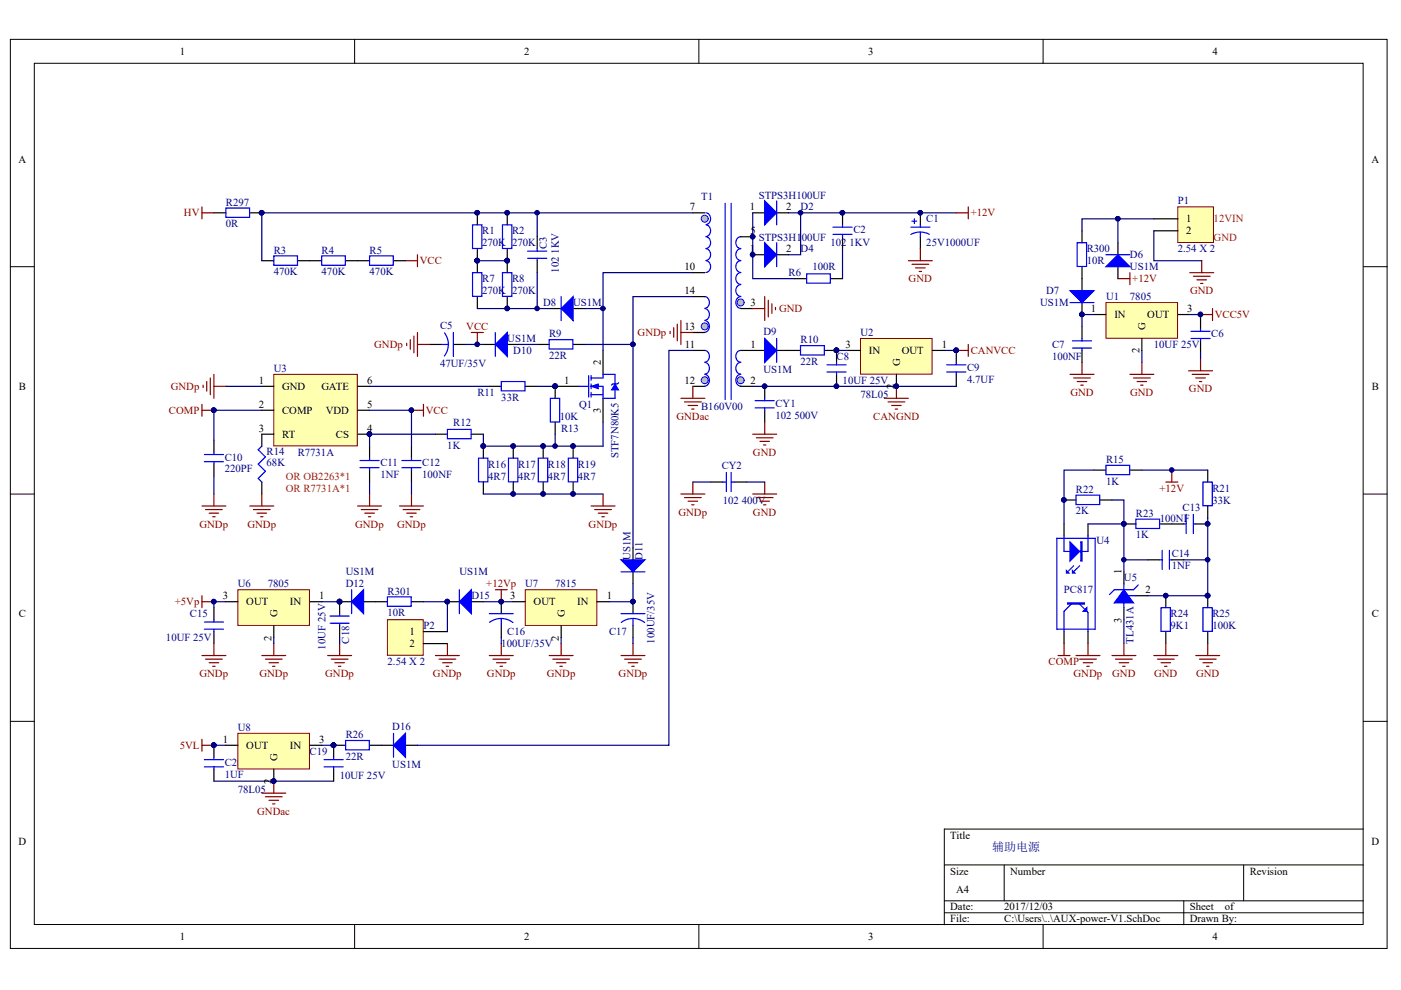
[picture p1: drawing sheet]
<svg xmlns="http://www.w3.org/2000/svg" width="297mm" height="210mm" viewBox="0 0 297 210" stroke-linecap="round" stroke-linejoin="round" font-family="sans-serif">
<g fill="#fff" stroke="#000" stroke-width=".21">
<path d="M2.2 8.3h291.9v192.8h-291.9z"/>
<path d="M7.3 13.4h281.7v182.6h-281.7z"/>
</g>
<g fill="none" stroke="#000" stroke-width=".21">
<path d="M75.2 8.3v5.1M148.2 8.3v5.1M221.2 8.3v5.1M2.2 56.5h5.1M289.1 56.5h5M2.2 104.7h5.1M289.1 104.7h5M2.2 152.9h5.1M289.1 152.9h5M289.1 175.8h-88.9v20.3M75.2 196.1v5M148.2 196.1v5"/>
<path d="M200.2 183.4h88.9M200.2 191h88.9M200.2 193.5h88.9M212.9 183.4v7.6M221.2 196.1v5M251 191v5.1M263.7 183.4v7.6"/>
</g>
<g fill="none" stroke="#800000" stroke-width=".25">
<path d="M237 59.1h2.6M239.6 57.8v2.5M226.9 79.4h5M229.4 76.8v2.6M239.6 79.4h5M242.1 76.8v2.6M252 78.6h5.1M252.8 79.4h3.5M254.5 76.1v2.5M87.2 87h2.6M89.8 85.7v2.6M227.6 80.1h3.6"/>
<path d="M228.4 80.9h2M229.2 81.7h.5M240.3 80.1h3.6M241.1 80.9h2M241.8 81.7h.6M253.5 80.1h2.1M254.3 80.9h.5"/>
</g>
<g fill="none" stroke="#000" stroke-width=".25">
<path d="M91 73h2.6M96.1 73h2.6M113.9 73h2.5M121.5 73h2.6M127.9 74.3v5.1M229.4 69.2v2.6M229.4 74.3v2.5M254.5 67.2v2.5M254.5 72.3v2.5M102.5 94.6v2.5M103.7 81.9h2.6M111.4 81.9h2.5"/>
<path d="M117.7 81.9h5.1M127.9 84.4v5.1M102.5 102.2v2.5M225.6 111.1v2.5M230.7 111.1v2.5M225.6 133.9v2.6M230.7 133.9v2.6M238.3 121.2v2.6M238.3 128.8v2.6M240.8 126.3h2.6"/>
</g>
<g fill="none" stroke="#00f" stroke-width=".25">
<path d="M93.6 73h1.5M94.2 70.6a4 4 0 0 1 0 4.9M96.1 70.5v5.1M116.4 72h5.1v2h-5.1zM124.8 79.6v4.6M125.3 79.6v1M227.4 72.3h4M227.4 73.8h4M229.4 71.8v.5M229.4 73.8v.5M252.5 71.8h4.1M252.5 70.2h4.1"/>
<path d="M254.5 69.7v.5M254.5 71.8v.5M101.5 97.1h1.9v5.1h-1.9zM106.3 80.9h5v2h-5zM122.8 81.9h2M125.3 80.1h2.6v-.7h2.5v2M125.3 81.9h2.6v2.5h2.5v-1.7M125.3 83.7h2.6M125.3 81.4v1M125.3 83.2v1M131.2 81.2l-.3 .2h-1l-.3 .3M224.1 114.1h8.1v19.3h-8.1z"/>
<path d="M225.6 113.6v3.3h5.1v-3.3M227.6 120l-1.5 1.5M228.9 120l-1.5 1.5M227.1 128.1l-1.5 1.5v4.3M228.9 128.1l1.8 1.8v4M238.3 126.3h2.5M238.3 123.8v1.5M238.3 127.6v1.2M241.3 124l-1 1h-4l-1.1 1.1"/>
</g>
<g fill="#000080" stroke="#000080" stroke-width=".21">
<circle cx="87.2" cy="87" r=".48"/>
<circle cx="117.7" cy="81.9" r=".48"/>
<circle cx="102.4" cy="94.6" r=".48"/>
</g>
<g fill="#00f" stroke="#00f" stroke-width=".25">
<path d="M226.9 114.9l2 2-2 2.1z"/>
<path d="M226.1 121l.5 .5h-.5z"/>
<path d="M227.4 121l.5 .5h-.5z"/>
<path d="M229.7 129.6l.7-.8v.8z"/>
<path d="M238.3 125l2 2.8h-4z"/>
<path d="M229.2 114.9h.2v4.1h-.2z" fill-rule="evenodd"/>
<path d="M226.4 127.8h3.5v.3h-3.5z" fill-rule="evenodd"/>
</g>
<g fill="#00f" stroke="#00f" stroke-width=".21">
<path d="M125.3 81.9l1.5-.5v1z"/>
<path d="M130.4 81.4l.8 1.3h-1.6z"/>
</g>
<path d="M58 79.4h17.8v15.1h-17.8z" fill="#ffffb0" stroke="#800000" stroke-width=".21"/>
<g fill="none" stroke="#000" stroke-width=".25">
<path d="M55.5 55.3h2.5M63.1 55.3h5.1M73.3 55.3h2.5M146.9 57.8h2.5M159.6 45.1h2.5M164.7 45.1h2.5M195.1 45.1v2.6M195.1 50.2v2.5M229.4 59.1v2.5M237 51.5v2.5M237 56.5v2.6M102.5 73h2.5"/>
<path d="M107.6 73h2.5M116.4 65.4h2.6M121.5 65.4h2.6M146.9 70.5h2.5M229.4 64.2v2.5M45.4 93.3v2.6M45.4 98.4v2.5M55.5 81.9h2.5M55.5 87h2.5M58 92.1h-2.5v2.5M75.8 81.9h2.6M75.8 87h2.6"/>
<path d="M75.8 92.1h2.6M78.4 94.6v2.5M78.4 99.7v2.5M92.3 92.1h2.6M99.9 92.1h2.6M108.8 94.6v2.5M115.2 94.6v2.5M117.7 81.9v2.5M117.7 89.5v2.6M121.5 94.6v2.5M146.9 81.9h2.5M231.9 99.7h2.6"/>
<path d="M239.6 99.7h2.5M256.1 99.7v2.5M55.5 102.2v2.5M108.8 102.2v2.5M115.2 102.2v2.5M121.5 102.2v2.5M134.2 116.2v2.5M150.7 102.2h2.5M155.8 102.2h2.5M225.6 106h2.5M233.2 106h2.6M238.3 111.1h2.5"/>
<path d="M243.4 118.7h2.5M245.9 111.1h5.1M248.4 118.7h2.6M253.5 111.1h2.6M256.1 107.3v2.5M45.4 128.8v2.6M45.4 133.9v2.6M72 127.6v2.5M72 132.6v2.6M106.3 127.6v2.5M106.3 132.6v2.6M134.2 121.2v2.6"/>
<path d="M134.2 127.6v2.5M134.2 132.6v2.6M247.2 126.3v2.5M247.2 133.9v2.6M256.1 126.3v2.5M256.1 133.9v2.6"/>
</g>
<g fill="#000080" stroke="#000080" stroke-width=".21">
<circle cx="78.3" cy="92" r=".48"/>
<circle cx="45.3" cy="87" r=".49"/>
<circle cx="108.8" cy="104.7" r=".48"/>
<circle cx="108.8" cy="94.6" r=".48"/>
<circle cx="115.1" cy="104.7" r=".48"/>
<circle cx="115.1" cy="94.6" r=".48"/>
<circle cx="121.5" cy="104.7" r=".48"/>
<circle cx="121.5" cy="94.6" r=".48"/>
<circle cx="117.7" cy="81.9" r=".48"/>
<circle cx="101.2" cy="73" r=".49"/>
<circle cx="195.1" cy="45.1" r=".48"/>
<circle cx="247.2" cy="126.3" r=".48"/>
<circle cx="256" cy="126.3" r=".49"/>
<circle cx="238.3" cy="111.1" r=".48"/>
<circle cx="248.4" cy="99.6" r=".48"/>
<circle cx="256" cy="111.1" r=".49"/>
<circle cx="238.3" cy="118.7" r=".48"/>
<circle cx="256" cy="118.7" r=".49"/>
<circle cx="225.6" cy="106" r=".49"/>
<circle cx="254.5" cy="66.7" r=".48"/>
<circle cx="229.4" cy="66.7" r=".48"/>
<circle cx="134.2" cy="127.6" r=".48"/>
<circle cx="106.3" cy="127.6" r=".48"/>
<circle cx="45.3" cy="127.6" r=".49"/>
<circle cx="72" cy="127.6" r=".48"/>
</g>
<g fill="none" stroke="#00f" stroke-width=".25">
<path d="M58 54.3h5.1v1.9h-5.1zM68.2 54.3h5v1.9h-5zM149.7 45.1a1.28 1.28 0 0 1 1 1.3 1.28 1.28 0 0 1-1 1.2M149.7 50.2a1.28 1.28 0 0 1 1 1.2 1.28 1.28 0 0 1-1 1.3M149.7 52.7a1.28 1.28 0 0 1 1 1.3 1.28 1.28 0 0 1-1 1.2M149.7 47.7a1.29 1.29 0 0 1 1 1.2 1.29 1.29 0 0 1-1 1.3M153.8 43.1v41.6M155 43.1v41.6M157.1 50.2a1.26 1.26 0 0 0-1.1 1.2 1.26 1.26 0 0 0 1.1 1.3M157.1 52.7a1.26 1.26 0 0 0-1.1 1.3 1.26 1.26 0 0 0 1.1 1.2M157.1 55.3a1.26 1.26 0 0 0-1.1 1.2 1.26 1.26 0 0 0 1.1 1.3M157.1 57.8a1.26 1.26 0 0 0-1.1 1.3 1.26 1.26 0 0 0 1.1 1.2"/>
<path d="M164.7 42.6v5.1M193.1 48.2h4.1M193.4 46.9h1M193.9 46.4v1M195.1 47.7v.5M195.1 49.2v1M197 49.7a4 4 0 0 0-3.9 0M234.5 54h5.1M105 70.5v5.1M119 62.9v5.1M149.4 68a1.28 1.28 0 0 1 1 1.2 1.28 1.28 0 0 1-1 1.2M149.4 65.4a1.28 1.28 0 0 1 1 1.3 1.28 1.28 0 0 1-1 1.2"/>
<path d="M149.4 62.9a1.28 1.28 0 0 1 1 1.2 1.28 1.28 0 0 1-1 1.3M157.1 60.4a1.26 1.26 0 0 0-1.1 1.2 1.26 1.26 0 0 0 1.1 1.2M157.1 62.9a1.26 1.26 0 0 0-1.1 1.2 1.26 1.26 0 0 0 1.1 1.3M226.9 64.2h5M43.3 96.4h4.1M43.3 97.9h4.1M45.4 95.9v.5M45.4 97.9v.5M55.5 94.6l-.8 .8 1.6 1.5-1.6 1.5 1.6 1.5-1.6 1.5 .8 .8M76.3 97.6h4.1M76.3 99.2h4.1M78.4 97.1v.5"/>
<path d="M78.4 99.2v.5M94.9 91h5v2h-5zM107.8 97.1h2v5.1h-2zM114.1 97.1h2v5.1h-2zM116.7 84.4h2v5.1h-2zM120.5 97.1h2v5.1h-2zM234.5 98.7h5v1.9h-5zM153.2 102.2h.8M154 100.2v4M155 100.2v4M155 102.2h.8M228.1 105h5.1v2h-5.1z"/>
<path d="M240.8 110.1h5.1v2h-5.1zM245.9 118.7h.5M246.4 116.7v4M247.9 116.7v4M247.9 118.7h.5M251 111.1h.5M251.5 109.1v4M253 109.1v4M253 111.1h.5M255 102.2h2v5h-2zM43.3 133.4h4.1M43.3 131.9h4.1"/>
<path d="M45.4 131.4v.5M45.4 133.4v.5M70 132.1h4M70 130.6h4M72 130.1v.5M72 132.1v.5M103.7 130.1h5.1M106.3 131.1l1.5 .4 .9 .5M106.3 131.1l-1.1 .2-1.4 .7M106.3 131.1v1.5M131.7 121.2h5M131.7 130.1h5"/>
<path d="M134.2 131.1l1.1 .2 1.4 .7M134.2 131.1l-1.1 .2-1.4 .7M134.2 131.1v1.5M246.2 128.8h1.9v5.1h-1.9zM255 128.8h2v5.1h-2z"/>
</g>
<g fill="none" stroke="#800000" stroke-width=".25">
<path d="M42.8 43.9v2.5M42.8 45.1h2.6M86 55.3h2.5M88.5 54v2.5M192.6 55.3h5.1M193.4 56h3.5M194.1 56.8h2M194.9 57.6h.5M195.1 52.7v2.6M202.8 45.1h2.5M205.3 43.9v2.5M45.4 79.4v5"/>
<path d="M86.2 72.8v.5M87 72v2M87.7 71.3v3.5M88.5 70.5v5.1M88.5 73h2.5M99.9 70.5h2.6M101.2 70.5v2.5M254.5 66.7h2.6M257.1 65.4v2.6M42.8 85.7v2.6M42.8 87h2.6M43.1 81.7v.5"/>
<path d="M43.8 80.9v2M44.6 80.1v3.6M45.4 81.9h2.5M248.4 99.7v2.5M42.8 107.3h5.1M43.6 108h3.5M44.3 108.8h2.1M45.1 109.6h.5M45.4 104.7v2.6M53 107.3h5M53.7 108h3.6M54.5 108.8h2"/>
<path d="M55.3 109.6h.5M55.5 104.7v2.6M75.8 107.3h5.1M76.6 108h3.5M77.3 108.8h2.1M78.1 109.6h.5M78.4 104.7v2.6M125.3 107.3h5.1M126.1 108h3.5M126.8 108.8h2.1M127.6 109.6h.5M127.9 104.7v2.6"/>
<path d="M144.4 104.7h5M145.1 105.5h3.6M145.9 106.3h2M146.6 107h.6M146.9 102.2v2.5M159.6 104.7h5.1M160.4 105.5h3.5M161.1 106.3h2M161.9 107h.5M162.1 102.2v2.5M247.2 102.2h2.5M42.8 126.3v2.5"/>
<path d="M42.8 139h5.1M42.8 127.6h2.6M43.6 139.8h3.5M45.4 136.5v2.5M55.5 139h5.1M56.3 139.8h3.5M58 136.5v2.5M69.5 139h5M70.2 139.8h3.6M72 136.5v2.5M103.7 139h5.1M104.5 139.8h3.6"/>
<path d="M105 125h2.6M106.3 125v2.6M106.3 136.5v2.5M116.4 139h5.1M117.2 139.8h3.6M119 136.5v2.5M131.7 139h5M132.4 139.8h3.6M134.2 136.5v2.5M224.3 139h2.6M225.6 136.5v2.5M228.1 139h5.1"/>
<path d="M228.9 139.8h3.6M230.7 136.5v2.5M235.8 139h5M236.5 139.8h3.6M238.3 136.5v2.5M244.6 139h5.1M245.4 139.8h3.6M247.2 136.5v2.5M253.5 139h5.1M254.3 139.8h3.5M256.1 136.5v2.5M44.3 140.5h2.1"/>
<path d="M45.1 141.3h.5M57 140.5h2.1M57.8 141.3h.5M71 140.5h2M71.8 141.3h.5M105.3 140.5h2M106 141.3h.5M118 140.5h2M118.7 141.3h.5M133.2 140.5h2M134 141.3h.5M229.7 140.5h2"/>
<path d="M230.4 141.3h.5M237.3 140.5h2M238 141.3h.5M246.2 140.5h2M246.9 141.3h.5M255 140.5h2.1M255.8 141.3h.5"/>
</g>
<g fill="none" stroke="#000080" stroke-width=".25">
<path d="M146.9 57.8h-19v16.5M167.2 45.1h35.6M47.9 81.9h7.6M113.9 81.9h3.8M231.9 99.7h-6.3v11.4M242.1 99.7h14M45.4 100.9v3.8M78.4 102.2v2.5M102.5 104.7h25.4M235.8 106h2.5v15.2M238.3 118.7h5.1M251 118.7h5.1"/>
<path d="M102.5 127.6h6.3M238.3 131.4v5.1"/>
</g>
<g fill="#00f" stroke="#00f" stroke-width=".25">
<path d="M105 73l2.6-2.5v5.1z"/>
<path d="M119 65.4l2.5-2.5v5.1z"/>
<path d="M162.1 42.6l2.6 2.5-2.6 2.6z"/>
<path d="M234.5 56.5l2.5-2.5 2.6 2.5z"/>
<path d="M226.9 61.6h5l-2.5 2.6z"/>
<path d="M131.7 118.7h5l-2.5 2.5z"/>
</g>
<g fill="#c0c0c0" stroke="#00f" stroke-width=".21">
<circle cx="149.4" cy="46.4" r=".74"/>
<circle cx="149.4" cy="69.2" r=".74"/>
<circle cx="157" cy="64.1" r=".74"/>
</g>
<path d="M146.9 45.1h2.5M157.1 50.2h2.5M146.9 62.9h2.5M157.1 65.4h2.5" fill="none" stroke="#000" stroke-width=".25"/>
<path d="M149.7 55.3a1.28 1.28 0 0 1 1 1.2 1.28 1.28 0 0 1-1 1.3M149.4 74.3a1.28 1.28 0 0 1 1 1.2 1.28 1.28 0 0 1-1 1.3M149.4 76.8a1.28 1.28 0 0 1 1 1.3 1.28 1.28 0 0 1-1 1.2M149.4 79.4a1.28 1.28 0 0 1 1 1.2 1.28 1.28 0 0 1-1 1.3" fill="none" stroke="#00f" stroke-width=".25"/>
<circle cx="159.6" cy="50.2" r=".48" fill="#000080" stroke="#000080" stroke-width=".21"/>
<circle cx="149.4" cy="80.6" r=".74" fill="#c0c0c0" stroke="#00f" stroke-width=".21"/>
<path d="M157.1 74.3a1.26 1.26 0 0 0-1.1 1.2 1.26 1.26 0 0 0 1.1 1.3M157.1 76.8a1.26 1.26 0 0 0-1.1 1.3 1.26 1.26 0 0 0 1.1 1.2M157.1 79.4a1.26 1.26 0 0 0-1.1 1.2 1.26 1.26 0 0 0 1.1 1.3" fill="none" stroke="#00f" stroke-width=".25"/>
<path d="M157.1 81.9h2.5" fill="none" stroke="#000" stroke-width=".25"/>
<circle cx="157" cy="80.6" r=".74" fill="#c0c0c0" stroke="#00f" stroke-width=".21"/>
<path d="M146.9 74.3h2.5M157.1 74.3h2.5" fill="none" stroke="#000" stroke-width=".25"/>
<circle cx="159.6" cy="50.2" r=".48" fill="#000080" stroke="#000080" stroke-width=".21"/>
<path d="M50.4 125h15.2v7.6h-15.2z" fill="#ffffb0" stroke="#800000" stroke-width=".21"/>
<path d="M47.9 127.6h2.5M58 132.6v2.6M65.7 127.6h2.5" fill="none" stroke="#000" stroke-width=".25"/>
<path d="M111.4 125h15.1v7.6h-15.1z" fill="#ffffb0" stroke="#800000" stroke-width=".21"/>
<path d="M108.8 127.6h2.6M119 132.6v2.6M126.6 127.6h2.5" fill="none" stroke="#000" stroke-width=".25"/>
<path d="M234.5 64.2h15.2v7.5h-15.2z" fill="#ffffb0" stroke="#800000" stroke-width=".21"/>
<g fill="none" stroke="#000" stroke-width=".25">
<path d="M75.8 55.3h2.6M83.4 55.3h2.6M159.6 54h2.5M164.7 54h2.5M168.5 59.1h2.5M176.1 59.1h2.5M178.6 45.1v2.6M178.6 50.2v2.5M231.9 66.7h2.6M242.1 71.8v2.5M249.7 66.7h2.6M87.2 94.6v2.5"/>
<path d="M87.2 99.7v2.5"/>
</g>
<g fill="none" stroke="#000080" stroke-width=".25">
<path d="M159.6 45.1v14h8.9M169.7 45.1v8.9h-2.5M178.6 52.7v6.4M231.9 66.7h-2.5v2.5M242.1 74.3v2.5M252.3 66.7h2.2v.5M254.5 74.8v1.3M55.5 87h-10.1v6.3M78.4 81.9h25.3M92.3 92.1h-13.9v2.5M117.7 92.1v2.5M127.9 89.5v5.1"/>
<path d="M87.2 102.2v2.5M146.9 102.2h3.8M158.3 102.2h3.8M230.7 111.1h7.6M256.1 109.8v16.5h-12.7"/>
</g>
<path d="M159.6 65.4h2.5M162.1 62.9v5.1M162.9 63.6v3.6M163.7 64.4v2M164.4 65.2v.5M84.7 107.3h5.1M85.5 108h3.5M86.2 108.8h2.1M87 109.6h.5M87.2 104.7v2.6" fill="none" stroke="#800000" stroke-width=".25"/>
<path d="M78.4 54.3h5v1.9h-5zM164.7 51.5v5M171 58.1h5v1.9h-5zM176.6 48.2h4.1M176.6 49.7h4.1M178.6 47.7v.5M178.6 49.7v.5M85.2 97.6h4.1M85.2 99.2h4.1M87.2 97.1v.5M87.2 99.2v.5" fill="none" stroke="#00f" stroke-width=".25"/>
<g fill="#000080" stroke="#000080" stroke-width=".21">
<circle cx="117.7" cy="94.6" r=".48"/>
<circle cx="229.4" cy="66.7" r=".48"/>
<circle cx="238.3" cy="111.1" r=".48"/>
<circle cx="256" cy="126.3" r=".49"/>
<circle cx="254.5" cy="66.7" r=".48"/>
<circle cx="45.3" cy="87" r=".49"/>
<circle cx="78.3" cy="92" r=".48"/>
<circle cx="159.6" cy="54" r=".48"/>
<circle cx="169.7" cy="45.1" r=".48"/>
<circle cx="178.6" cy="45.1" r=".49"/>
</g>
<path d="M162.1 51.5l2.6 2.5-2.6 2.5z" fill="#00f" stroke="#00f" stroke-width=".25"/>
<path d="M249.7 43.9h7.6v7.5h-7.6z" fill="#ffffb0" stroke="#800000" stroke-width=".21"/>
<g fill="none" stroke="#000" stroke-width=".25">
<path d="M101.2 45.1v2.6M101.2 52.7v5.1M107.6 45.1v2.6M107.6 52.7v5.1M113.9 50.2v2.5M113.9 55.3v2.5M244.6 46.4h5.1M244.6 48.9h5.1M101.2 62.9v2.5M107.6 62.9v2.5M159.6 74.3h2.5M164.7 74.3h5"/>
<path d="M174.8 74.3h2.6M202.8 74.3v2.5M202.8 79.4v2.5M45.4 158v2.6M70.7 158h2.6M78.4 158h5M86 158h2.5M45.4 163.1v2.5"/>
</g>
<g fill="none" stroke="#800000" stroke-width=".25">
<path d="M252.3 57.8h5M253 58.6h3.6M253.8 59.3h2M254.8 55.3v2.5M202.8 74.3h2.5M205.3 73v2.6M254.5 60.1h.5M187.5 84.4h5.1M188.3 85.2h3.5M189 86h2.1M189.8 86.7h.5M190.1 81.9v2.5"/>
<path d="M42.8 156.7v2.6M42.8 158h2.6M55.5 168.2h5.1M56.3 168.9h3.5M57 169.7h2.1M57.8 170.4h.5M58 165.6v2.6"/>
</g>
<g fill="none" stroke="#000080" stroke-width=".25">
<path d="M101.2 55.3h6.4M113.9 45.1v5.1M244.6 48.9v6.4h10.2M244.6 46.4h-7.6v5.1M101.2 65.4h15.2M177.4 74.3h2.5M200.2 74.3h2.6M78.4 87h8.8v7.6M159.6 81.9h43.2M47.9 127.6h-2.5v1.2M68.2 127.6h3.8M45.4 158h2.5"/>
<path d="M68.2 158h2.5M45.4 165.6h25.3"/>
</g>
<g fill="#000080" stroke="#000080" stroke-width=".21">
<circle cx="237" cy="46.4" r=".48"/>
<circle cx="87.2" cy="87" r=".48"/>
<circle cx="101.2" cy="55.3" r=".49"/>
<circle cx="101.2" cy="45.1" r=".49"/>
<circle cx="107.5" cy="55.3" r=".48"/>
<circle cx="107.5" cy="45.1" r=".48"/>
<circle cx="107.5" cy="65.4" r=".48"/>
<circle cx="113.9" cy="45.1" r=".48"/>
<circle cx="72" cy="127.6" r=".48"/>
<circle cx="45.3" cy="127.6" r=".49"/>
<circle cx="70.7" cy="158" r=".49"/>
<circle cx="58" cy="165.6" r=".48"/>
<circle cx="45.3" cy="158" r=".49"/>
<circle cx="177.3" cy="74.3" r=".48"/>
<circle cx="190" cy="81.9" r=".48"/>
<circle cx="202.7" cy="74.3" r=".48"/>
</g>
<g fill="none" stroke="#00f" stroke-width=".25">
<path d="M100.2 47.7h2v5h-2zM100.2 57.8h2v5h-2zM106.5 47.7h2v5h-2zM106.5 57.8h2v5h-2zM111.9 53.2h4M111.9 54.8h4M113.9 52.7v.5M113.9 54.8v.5M164.7 71.8v5M169.7 73.3h5.1v2h-5.1zM200.7 77.3h4.1M200.7 78.9h4.1"/>
<path d="M202.8 76.8v.5M202.8 78.9v.5M73.3 157h5v2h-5zM83.4 155.5v5.1M43.3 161.1h4.1M43.3 162.6h4.1M45.4 160.6v.5M45.4 162.6v.5"/>
</g>
<g fill="#00f" stroke="#00f" stroke-width=".25">
<path d="M83.4 158l2.6-2.5v5.1z"/>
<path d="M162.1 71.8l2.6 2.5-2.6 2.5z"/>
</g>
<path d="M82.1 131.4h7.6v7.5h-7.6z" fill="#ffffb0" stroke="#800000" stroke-width=".21"/>
<g fill="none" stroke="#000" stroke-width=".25">
<path d="M45.4 45.1h2.5M53 45.1h2.5M229.4 48.9v2.6M229.4 56.5v2.6M177.4 74.3v2.5M177.4 79.4v2.5M162.1 81.9v2.5M162.1 87v2.5M72 127.6h2.5M77.1 127.6h5.1M87.2 127.6h2.6M89.8 133.9h5.1"/>
<path d="M89.8 136.5h5.1M94.9 127.6h2.5M99.9 127.6h2.6M70.7 158v2.6M70.7 163.1v2.5"/>
</g>
<g fill="#000080" stroke="#000080" stroke-width=".21">
<circle cx="72" cy="127.6" r=".48"/>
<circle cx="94.8" cy="127.6" r=".48"/>
<circle cx="70.7" cy="158" r=".49"/>
<circle cx="177.3" cy="74.3" r=".48"/>
<circle cx="177.3" cy="81.9" r=".48"/>
<circle cx="127.8" cy="65.4" r=".49"/>
<circle cx="113.9" cy="65.4" r=".48"/>
<circle cx="102.4" cy="94.6" r=".48"/>
<circle cx="134.2" cy="73" r=".48"/>
<circle cx="134.2" cy="127.6" r=".48"/>
<circle cx="162.1" cy="81.9" r=".48"/>
<circle cx="55.5" cy="45.1" r=".49"/>
<circle cx="237" cy="46.4" r=".48"/>
</g>
<g fill="#00f" stroke="#00f" stroke-width=".25">
<path d="M74.5 127.6l2.6-2.6v5.1z"/>
<path d="M97.4 127.6l2.5-2.6v5.1z"/>
</g>
<g fill="none" stroke="#00f" stroke-width=".25">
<path d="M47.9 44.1h5v2h-5zM228.4 51.5h2v5h-2zM175.3 78.9h4.1M175.3 77.3h4.1M177.4 76.8v.5M177.4 78.9v.5M160.1 86.5h4.1M160.1 85h4.1M162.1 84.4v.6M162.1 86.5v.5M74.5 125v5.1M82.1 126.6h5.1v1.9h-5.1z"/>
<path d="M97.4 125v5.1M68.7 162.6h4.1M68.7 161.1h4.1M70.7 160.6v.5M70.7 162.6v.5"/>
</g>
<g fill="none" stroke="#000080" stroke-width=".25">
<path d="M113.9 57.8v7.6M146.9 45.1h-91.4v10.2M237 46.4h-7.6v2.5M98.7 73h3.8M110.1 73h3.8M124.1 73h10.1v43.2M124.1 65.4h3.8M102.5 92.1v2.5h25.4M58 135.2v1.3M72 135.2v1.3M89.8 127.6h5.1v6.3M106.3 135.2v1.3"/>
<path d="M119 135.2v1.3M134.2 123.8v3.8h-5.1M134.2 135.2v1.3"/>
</g>
<path d="M159.6 92.1h5.1M160.4 92.8h3.5M161.1 93.6h2M161.9 94.3h.5M162.1 89.5v2.6M92.3 139h5.1M93.1 139.8h3.5M94.9 136.5v2.5M93.8 140.5h2.1M94.6 141.3h.5" fill="none" stroke="#800000" stroke-width=".25"/>
<path d="M50.4 155.5h15.2v7.5h-15.2z" fill="#ffffb0" stroke="#800000" stroke-width=".21"/>
<path d="M47.9 158h2.5M65.7 158h2.5M58 163.1v2.5" fill="none" stroke="#000" stroke-width=".25"/>
<circle cx="58" cy="165.6" r=".48" fill="#000080" stroke="#000080" stroke-width=".21"/>
<path d="M182.4 71.8h15.2v7.5h-15.2z" fill="#ffffb0" stroke="#800000" stroke-width=".21"/>
<path d="M179.9 74.3h2.5M190.1 79.4v2.5M197.7 74.3h2.5" fill="none" stroke="#000" stroke-width=".25"/>
<g fill="#000080" stroke="#000080" stroke-width=".21">
<circle cx="190" cy="81.9" r=".48"/>
<circle cx="134.2" cy="73" r=".48"/>
</g>
<path d="M146.9 62.9h-12.7v10.1M146.9 74.3h-5.1v83.7h-53.3" fill="none" stroke="#000080" stroke-width=".25"/>
<path d="M142.1 70.2v.6M142.8 69.5v2M143.6 68.7v3.6M144.4 68v5M144.4 70.5h2.5M144.4 84.4h5M145.1 85.2h3.6M145.9 86h2M146.6 86.7h.6M146.9 81.9v2.5" fill="none" stroke="#800000" stroke-width=".25"/>
<text font-size="2.5" fill="#000080" x="210.4" y="180.3">辅助电源</text>
<g font-size="2.3">
<text x="38.1" y="11.7">1</text>
<text x="111.1" y="11.7">2</text>
<text x="184.1" y="11.7">3</text>
<text x="257.1" y="11.7">4</text>
<text x="3.9" y="34.5">A</text>
<text x="290.8" y="34.5">A</text>
<text x="146.3" y="44.6">7</text>
<text x="159" y="44.6">1</text>
<text x="166.7" y="44.6">2</text>
<text x="251.5" y="47.2">1</text>
<text x="159" y="53.5">1</text>
<text x="159.1" y="49.7">5</text>
<text x="166.7" y="53.5">2</text>
<text x="251.5" y="49.7">2</text>
<text x="145.1" y="57.3">10</text>
<text x="145.1" y="62.4">14</text>
<text x="159.1" y="64.9">3</text>
<text x="145.1" y="70">13</text>
<text x="231.3" y="66.2">1</text>
<text x="236.3" y="67.5">IN</text>
<text x="242.9" y="70" transform="rotate(-90 242.9 70)">G</text>
<text x="243.2" y="67.5">OUT</text>
<text x="251.7" y="66.2">3</text>
<text x="127.4" y="77.3" transform="rotate(-90 127.4 77.3)">2</text>
<text x="145.2" y="73.8">11</text>
<text x="159.1" y="73.8">1</text>
<text x="179.2" y="73.8">3</text>
<text x="184.2" y="75.1">IN</text>
<text x="190.8" y="77.6" transform="rotate(-90 190.8 77.6)">G</text>
<text x="191.2" y="75.1">OUT</text>
<text x="199.7" y="73.8">1</text>
<text x="241.6" y="74.9" transform="rotate(-90 241.6 74.9)">2</text>
<text x="4" y="82.7">B</text>
<text x="54.9" y="81.4">1</text>
<text x="59.8" y="82.7">GND</text>
<text x="68.2" y="82.7">GATE</text>
<text x="77.9" y="81.4">6</text>
<text x="119.6" y="81.4">1</text>
<text x="145.1" y="81.4">12</text>
<text x="159.1" y="81.4">2</text>
<text x="189.6" y="82.6" transform="rotate(-90 189.6 82.6)">2</text>
<text x="290.9" y="82.7">B</text>
<text x="54.9" y="86.5">2</text>
<text x="59.8" y="87.8">COMP</text>
<text x="69.1" y="87.8">VDD</text>
<text x="77.9" y="86.5">5</text>
<text x="127.4" y="87.6" transform="rotate(-90 127.4 87.6)">3</text>
<text x="54.9" y="91.6">3</text>
<text x="59.8" y="92.8">RT</text>
<text x="71.2" y="92.8">CS</text>
<text x="77.9" y="91.6">4</text>
<text x="237.8" y="121.7" transform="rotate(-90 237.8 121.7)">1</text>
<text x="242.9" y="125.8">2</text>
<text x="4" y="130.9">C</text>
<text x="47.3" y="127.1">3</text>
<text x="52.2" y="128.3">OUT</text>
<text x="58.8" y="130.9" transform="rotate(-90 58.8 130.9)">G</text>
<text x="61.5" y="128.3">IN</text>
<text x="67.7" y="127.1">1</text>
<text x="108.2" y="127.1">3</text>
<text x="113.1" y="128.3">OUT</text>
<text x="119.8" y="130.9" transform="rotate(-90 119.8 130.9)">G</text>
<text x="122.4" y="128.3">IN</text>
<text x="128.6" y="127.1">1</text>
<text x="237.8" y="132" transform="rotate(-90 237.8 132)">3</text>
<text x="290.9" y="130.9">C</text>
<text x="57.5" y="135.8" transform="rotate(-90 57.5 135.8)">2</text>
<text x="86.9" y="134.7">1</text>
<text x="86.9" y="137.2">2</text>
<text x="118.5" y="135.8" transform="rotate(-90 118.5 135.8)">2</text>
<text x="47.3" y="157.5">1</text>
<text x="52.2" y="158.8">OUT</text>
<text x="58.8" y="161.3" transform="rotate(-90 58.8 161.3)">G</text>
<text x="61.5" y="158.8">IN</text>
<text x="67.7" y="157.5">3</text>
<text x="57.5" y="166.3" transform="rotate(-90 57.5 166.3)">2</text>
<text x="3.9" y="179.1">D</text>
<text x="201.5" y="177.8">Title</text>
<text x="290.8" y="179.1">D</text>
<text x="201.5" y="185.4">Size</text>
<text x="214.2" y="185.4">Number</text>
<text x="265" y="185.4">Revision</text>
<text x="202.7" y="189.2">A4</text>
<text x="201.5" y="193">Date:</text>
<text x="201.5" y="195.6">File:</text>
<text x="212.9" y="193">2017/12/03</text>
<text x="212.9" y="195.6">C:\Users\..\AUX-power-V1.SchDoc</text>
<text x="252.2" y="193">Sheet</text>
<text x="252.2" y="195.6">Drawn By:</text>
<text x="259.7" y="193">of</text>
<text x="38.1" y="199.4">1</text>
<text x="111.1" y="199.4">2</text>
<text x="184.1" y="199.4">3</text>
<text x="257.1" y="199.4">4</text>
</g>
<g font-size="2.3" fill="#800000">
<text x="39" y="45.9">HV</text>
<text x="205.8" y="45.9">+12V</text>
<text x="89" y="56.1">VCC</text>
<text x="192.6" y="59.9">GND</text>
<text x="240.1" y="59.9">+12V</text>
<text x="252.3" y="62.4">GND</text>
<text x="98.9" y="70">VCC</text>
<text x="135.2" y="71.3">GNDp</text>
<text x="165.2" y="66.2">GND</text>
<text x="257.6" y="67.5">VCC5V</text>
<text x="79.3" y="73.8">GNDp</text>
<text x="205.8" y="75.1">CANVCC</text>
<text x="36.2" y="82.7">GNDp</text>
<text x="226.9" y="84">GND</text>
<text x="239.6" y="84">GND</text>
<text x="252.1" y="83.2">GND</text>
<text x="35.8" y="87.8">COMP</text>
<text x="90.3" y="87.8">VCC</text>
<text x="143.4" y="89">GNDac</text>
<text x="185.2" y="89">CANGND</text>
<text x="159.6" y="96.6">GND</text>
<text x="245.8" y="104.3">+12V</text>
<text x="42.3" y="111.9">GNDp</text>
<text x="52.5" y="111.9">GNDp</text>
<text x="75.3" y="111.9">GNDp</text>
<text x="84.2" y="111.9">GNDp</text>
<text x="124.8" y="111.9">GNDp</text>
<text x="143.8" y="109.3">GNDp</text>
<text x="159.6" y="109.3">GND</text>
<text x="103.1" y="124.5">+12Vp</text>
<text x="37" y="128.3">+5Vp</text>
<text x="42.3" y="143.6">GNDp</text>
<text x="55" y="143.6">GNDp</text>
<text x="68.9" y="143.6">GNDp</text>
<text x="91.8" y="143.6">GNDp</text>
<text x="103.2" y="143.6">GNDp</text>
<text x="115.9" y="143.6">GNDp</text>
<text x="131.2" y="143.6">GNDp</text>
<text x="222.3" y="141">COMP</text>
<text x="227.6" y="143.6">GNDp</text>
<text x="235.8" y="143.6">GND</text>
<text x="244.7" y="143.6">GND</text>
<text x="253.6" y="143.6">GND</text>
<text x="38.1" y="158.8">5VL</text>
<text x="54.5" y="172.7">GNDac</text>
</g>
<g font-size="2.3" fill="#000080">
<text x="47.9" y="43.6">R297</text>
<text x="148.7" y="42.3">T1</text>
<text x="160.9" y="42.1">STPS3H100UF</text>
<text x="169.7" y="44.6">D2</text>
<text x="196.4" y="47.2">C1</text>
<text x="249.7" y="43.4">P1</text>
<text x="47.9" y="48.2">0R</text>
<text x="58" y="53.8">R3</text>
<text x="68.2" y="53.8">R4</text>
<text x="78.4" y="53.8">R5</text>
<text x="102.2" y="49.7">R1</text>
<text x="102.2" y="52.3">270K</text>
<text x="108.6" y="49.7">R2</text>
<text x="108.6" y="52.3">270K</text>
<text x="116" y="52.7" transform="rotate(-90 116 52.7)">C3</text>
<text x="118.5" y="53.8" transform="rotate(-90 118.5 53.8)">1KV</text>
<text x="160.9" y="51">STPS3H100UF</text>
<text x="169.7" y="53.5">D4</text>
<text x="176.1" y="52.3">102 1KV</text>
<text x="180.9" y="49.4">C2</text>
<text x="196.4" y="52.3">25V1000UF</text>
<text x="230.4" y="53.5">R300</text>
<text x="249.7" y="53.5">2.54 X 2</text>
<text x="58" y="58.3">470K</text>
<text x="68.2" y="58.3">470K</text>
<text x="78.4" y="58.3">470K</text>
<text x="102.2" y="59.9">R7</text>
<text x="108.6" y="59.9">R8</text>
<text x="118.5" y="57.8" transform="rotate(-90 118.5 57.8)">102</text>
<text x="167.2" y="58.6">R6</text>
<text x="172.3" y="57.3">100R</text>
<text x="230.4" y="56.1">10R</text>
<text x="239.6" y="54.8">D6</text>
<text x="239.6" y="57.3">US1M</text>
<text x="102.2" y="62.4">270K</text>
<text x="108.6" y="62.4">270K</text>
<text x="115.2" y="64.9">D8</text>
<text x="121.5" y="64.9">US1M</text>
<text x="220.5" y="64.9">US1M</text>
<text x="221.8" y="62.4">D7</text>
<text x="234.5" y="63.7">U1</text>
<text x="239.6" y="63.7">7805</text>
<text x="93.3" y="69.7">C5</text>
<text x="116.4" y="71.5">R9</text>
<text x="161.9" y="71">D9</text>
<text x="182.5" y="71.3">U2</text>
<text x="256.8" y="71.5">C6</text>
<text x="93.3" y="77.9">47UF/35V</text>
<text x="107.6" y="72.5">US1M</text>
<text x="108.8" y="75.1">D10</text>
<text x="116.4" y="76.1">22R</text>
<text x="169.7" y="72.8">R10</text>
<text x="169.7" y="77.4">22R</text>
<text x="177.4" y="76.4">C8</text>
<text x="223.1" y="73.8">C7</text>
<text x="223.1" y="76.4">100NF</text>
<text x="244.6" y="73.8">10UF 25V</text>
<text x="58" y="78.9">U3</text>
<text x="101.2" y="84">R11</text>
<text x="161.9" y="79.2">US1M</text>
<text x="178.7" y="81.4">10UF 25V</text>
<text x="205.1" y="78.6">C9</text>
<text x="205.1" y="81.2">4.7UF</text>
<text x="106.3" y="85">33R</text>
<text x="118.7" y="89">10K</text>
<text x="122.8" y="86.5">Q1</text>
<text x="148.7" y="87">B160V00</text>
<text x="164.4" y="86.2">CY1</text>
<text x="164.4" y="88.8">102 500V</text>
<text x="182.5" y="84.5">78L05</text>
<text x="94.8" y="95.1">1K</text>
<text x="96.1" y="90.3">R12</text>
<text x="119" y="91.6">R13</text>
<text x="47.7" y="97.6">C10</text>
<text x="47.7" y="100.2">220PF</text>
<text x="56.5" y="96.4">R14</text>
<text x="56.5" y="98.9">68K</text>
<text x="63.1" y="96.6">R7731A</text>
<text x="80.6" y="98.9">C11</text>
<text x="80.6" y="101.4">1NF</text>
<text x="89.5" y="98.9">C12</text>
<text x="89.5" y="101.4">100NF</text>
<text x="103.5" y="99.2">R16</text>
<text x="103.5" y="101.7">4R7</text>
<text x="109.8" y="99.2">R17</text>
<text x="109.8" y="101.7">4R7</text>
<text x="116.2" y="99.2">R18</text>
<text x="116.2" y="101.7">4R7</text>
<text x="122.5" y="99.2">R19</text>
<text x="122.5" y="101.7">4R7</text>
<text x="131.2" y="97.1" transform="rotate(-90 131.2 97.1)">STF7N80K5</text>
<text x="153" y="99.4">CY2</text>
<text x="234.5" y="98.1">R15</text>
<text x="153.3" y="106.8">102 400V</text>
<text x="228.1" y="104.5">R22</text>
<text x="234.5" y="102.7">1K</text>
<text x="257.1" y="104.3">R21</text>
<text x="257.1" y="106.8">33K</text>
<text x="228.1" y="109.1">2K</text>
<text x="240.8" y="109.6">R23</text>
<text x="245.9" y="110.6">100NF</text>
<text x="250.7" y="108.3">C13</text>
<text x="133.7" y="118.7" transform="rotate(-90 133.7 118.7)">US1M</text>
<text x="136.2" y="118.7" transform="rotate(-90 136.2 118.7)">D11</text>
<text x="232.5" y="115.4">U4</text>
<text x="240.8" y="114.1">1K</text>
<text x="248.4" y="118.2">C14</text>
<text x="50.4" y="124.5">U6</text>
<text x="56.8" y="124.5">7805</text>
<text x="73.3" y="124.5">D12</text>
<text x="73.3" y="122">US1M</text>
<text x="97.4" y="122">US1M</text>
<text x="111.4" y="124.5">U7</text>
<text x="117.7" y="124.5">7815</text>
<text x="225.6" y="125.8">PC817</text>
<text x="238.3" y="123.3">U5</text>
<text x="248.4" y="120.7">1NF</text>
<text x="40.3" y="130.9">C15</text>
<text x="82.2" y="126">R301</text>
<text x="82.2" y="130.6">10R</text>
<text x="100" y="127.1">D15</text>
<text x="248.2" y="130.9">R24</text>
<text x="257.1" y="130.9">R25</text>
<text x="35.2" y="136">10UF 25V</text>
<text x="69" y="137.7" transform="rotate(-90 69 137.7)">10UF 25V</text>
<text x="74.1" y="136.5" transform="rotate(-90 74.1 136.5)">C18</text>
<text x="89.8" y="133.4">P2</text>
<text x="106.3" y="137.2">100UF/35V</text>
<text x="107.6" y="134.7">C16</text>
<text x="129.1" y="134.7">C17</text>
<text x="138.8" y="136.5" transform="rotate(-90 138.8 136.5)">100UF/35V</text>
<text x="240.3" y="136.5" transform="rotate(-90 240.3 136.5)">TL431A</text>
<text x="248.2" y="133.4">9K1</text>
<text x="257.1" y="133.4">100K</text>
<text x="82.2" y="141">2.54 X 2</text>
<text x="50.4" y="155">U8</text>
<text x="83.2" y="154.8">D16</text>
<text x="65.6" y="160.1">C19</text>
<text x="73.3" y="156.5">R26</text>
<text x="73.3" y="161.1">22R</text>
<text x="47.7" y="162.4">C20</text>
<text x="47.7" y="164.9">1UF</text>
<text x="72" y="165.1">10UF 25V</text>
<text x="83.2" y="162.9">US1M</text>
<text x="50.4" y="168.2">78L05</text>
</g>
<g font-size="2.3" fill="#f00">
<text x="257.3" y="47.2">12VIN</text>
<text x="257.3" y="51">GND</text>
<text x="60.6" y="101.7">OR OB2263*1</text>
<text x="60.6" y="104.3">OR R7731A*1</text>
</g>
</svg>
